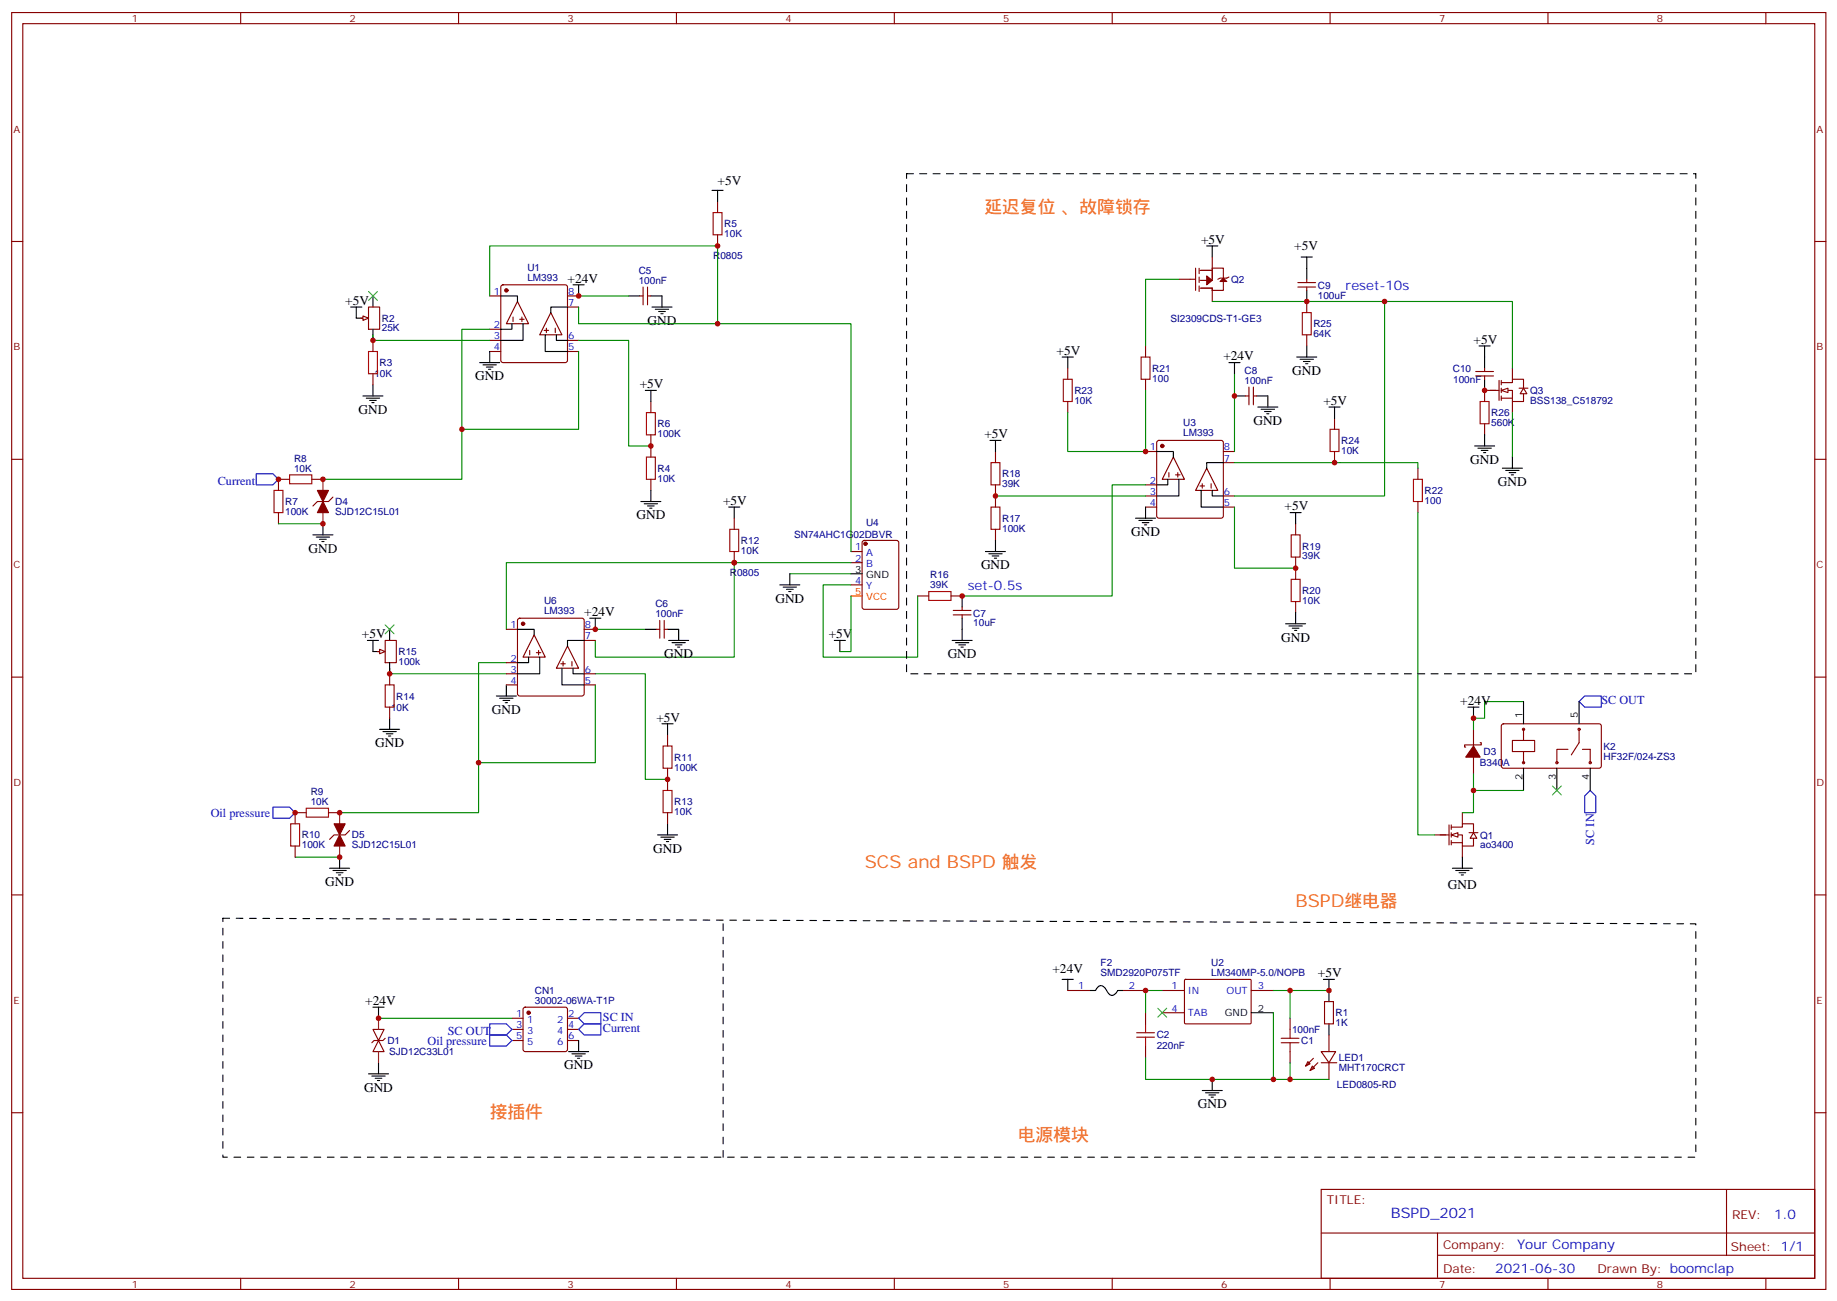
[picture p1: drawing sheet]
<svg xmlns="http://www.w3.org/2000/svg" width="583mm" height="413mm" viewBox="0 0 583 413" stroke-linecap="round" stroke-linejoin="round" font-family="sans-serif">
<g fill="none" stroke="#870000" stroke-width=".35">
<path d="M155.4 93.9h3.5M159.2 90.6l.4-.2h19.8l.5 .2 .2 .5v23.3l-.2 .5-.5 .2h-19.8l-.5-.2-.2-.5v-23.3zM180.1 93.9h3.5M180.1 97.5h3.5M155.4 111.6h3.5M155.4 104.5h3.5M155.4 108.1h3.5M180.1 111.6h3.5M180.1 108.1h3.5M363.5 143.3h3.6M363.5 153.9h3.6M363.5 157.4h3.6"/>
<path d="M367.3 140l.5-.2h19.7l.5 .2 .2 .5v23.3l-.2 .5-.5 .2h-19.7l-.5-.2-.2-.5v-23.3zM388.2 143.3h3.6M388.2 157.4h3.6M388.2 146.9h3.6M270.1 175.1h3.5M270.1 178.6h3.5M273.8 171.8l.5-.2h10.2l.7 .4v20.7l-.4 .7h-10.5l-.7-.4v-20.7zM363.5 161h3.6M388.2 161h3.6M270.1 185.7h3.5M464.1 258v3.5M455.3 265h4.5"/>
<path d="M459.8 261.9v6.3M460.6 265h3.5v3.6h3.5v-2.5M460.6 262.6h3.5v-1.1h3.5v2.8M460.6 261.9v1.4M460.6 264.3v1.4M460.6 266.8v1.4M460.6 267.5h3.5M464.1 268.6v3.5M466.2 264.3h2.8M166.2 319.9l.5-.2h12.7l.5 .2 .2 .5v12.7l-.2 .5-.5 .2h-12.7l-.5-.2-.2-.5v-12.7zM420.3 318h2.9v7h-2.9zM162.5 323.3h3.5"/>
<path d="M162.5 326.8h3.5M162.5 330.3h3.5M180.1 323.3h3.5M180.1 326.8h3.5M180.1 330.3h3.5M415 337l.7 .7-1.4 .7zM416.5 338.4l.7 .7-1.5 .7zM416.8 336l-2.5 2.4M418.2 337.4l-2.5 2.4M419.3 333.8h4.6l-2.2 3.6zM419.3 337.4h4.9M421.7 328.5v5.3"/>
<path d="M421.7 337.4v5.3"/>
</g>
<g fill="#870000" stroke="#870000" stroke-width=".35">
<circle cx="160.7" cy="92.2" r=".53"/>
<circle cx="368.8" cy="141.6" r=".53"/>
<circle cx="167.7" cy="321.5" r=".53"/>
<circle cx="274.6" cy="172.6" r=".53"/>
</g>
<g fill="none" stroke="#600" stroke-width=".35">
<path d="M164.2 95.7l3.5 7.1h-7zM174.8 99.2l3.5 7.1h-7zM162.8 100.6v1.5M164.9 101.4h1.4M165.6 100.6v1.5M172.7 104.9h1.4M173.4 104.2v1.4M176.2 104.2v1.4M370.9 150v1.4M372.4 145.1l3.5 7.1h-7.1zM373.1 150.7h1.4M373.8 150v1.4"/>
<path d="M380.8 154.3h1.4M381.5 153.6v1.4M382.9 148.6l3.6 7.1h-7.1zM384.4 153.6v1.4"/>
</g>
<g fill="none" stroke="#000" stroke-width=".35">
<path d="M158.9 93.9h5.3v1.8M180.1 97.5h-5.3v1.7M162.5 102.8v1.7h-3.6M166 102.8v5.3h-7.1M173 106.3v5.3h7.1M176.6 106.3v1.8h3.5M367.1 143.3h5.3v1.8M370.6 152.2v1.7h-3.5M374.1 152.2v5.2h-7M381.2 155.7v5.3h7M384.7 155.7v1.7h3.5M388.2 146.9h-5.3v1.7"/>
<path d="M270.1 182.1h3.5M118.4 319.7h3.5M120.1 319.7v3.6M337.1 310.9h3.5M338.8 310.9v3.5M420 310.9h3.5M421.7 310.9v7.1M120.1 337.4v3.5M180.4 333.8h6.4M181.5 334.5h4.2M182.6 335.2h2.1M183.3 336h.7"/>
<path d="M183.6 330.3v3.5M421.7 325v3.5M116.9 340.9h6.4M118 341.6h4.2M119.1 342.3h2.1M119.8 343h.7M381.5 346.2h6.4M382.6 346.9h4.2M383.6 347.6h2.2M384.4 348.3h.7M384.7 342.7v3.5"/>
</g>
<path d="M155.4 325h5.3l1.8 1.8-1.8 1.7h-5.3zM155.4 328.5h5.3l1.8 1.8-1.8 1.8h-5.3zM183.6 326.8l1.8-1.8h5.3v3.5h-5.3zM185.4 321.5h5.3v3.5h-5.3l-1.8-1.7z" fill="none" stroke="#00f" stroke-width=".35"/>
<path d="M120.1 323.3h42.4" fill="none" stroke="#008700" stroke-width=".35"/>
<path d="M270.1 189.2h3.5" fill="none" stroke="#f00" stroke-width=".35"/>
<g fill="#fff" stroke="#870000" stroke-width=".35">
<path d="M467.6 264.3l1.1 1.8h-2.2z"/>
<path d="M460.6 265l2.1-.7v1.4z"/>
</g>
<g fill="none" stroke="#870000" stroke-width=".35">
<path d="M116.9 97.5h3.6v7h-3.6zM374.1 88.7h5.3M379.4 85.1v7.1M380.5 85.2v1.7M380.5 87.9v1.8M380.5 90.8v1.7M380.8 85.8h3.9M381.2 91.5h3.5v4.2M384.7 85.1h3.5v7.1h-3.5M384.7 81.6v7.4h-3.9M390 87.9l-.7 .4h-2.1l-.7 .4M114.5 101h1.7"/>
<path d="M467.6 231.5v5.3M469.7 235.8h.4v.7h-5.3v.7h.3M467.6 240.3v5.3"/>
</g>
<g fill="#870000" stroke="#870000" stroke-width=".35">
<path d="M467.6 236.8l2.1 3.5h-4.6z"/>
<path d="M387.2 89.4l1-1.1 1.1 1.1z"/>
<path d="M382.9 87.6l1.8 1.4-1.8 1.4z"/>
</g>
<path d="M380.8 91.5h3.9v.7M381.2 85.8h3.2M384.7 85.1v3.6" fill="none" stroke="#a10000" stroke-width=".35"/>
<path d="M118.4 93.9v3.6M113.1 101h3.5M118.4 104.5v3.6" fill="none" stroke="#000" stroke-width=".35"/>
<path d="M115.2 100.3l1.7 .7-1.7 .7z" fill="#f0f0f0" stroke="#870000" stroke-width=".35"/>
<path d="M226.3 67.5h2.8v7h-2.8zM116.9 111.6h2.9v7h-2.9zM205.1 131h2.9v7h-2.9zM87 155.7h2.8v7h-2.8zM91.9 150.7h7.1v2.9h-7.1zM205.1 145.1h2.9v7.1h-2.9zM231.6 168h2.8v7.1h-2.8zM122.2 217.4h2.9v7.1h-2.9zM210.4 236.8h2.9v7.1h-2.9zM97.2 256.6h7v2.8h-7zM210.4 250.9h2.9v7.1h-2.9zM92.3 261.5h2.8v7.1h-2.8z" fill="none" stroke="#a10000" stroke-width=".35"/>
<g fill="none" stroke="#870000" stroke-width=".35">
<path d="M227.7 64v3.5M227.7 74.5v3.6M203 93.9h1.1M204.1 91.1v5.7M205.5 91.1v5.7M205.5 93.9h1.1M118.4 108.1v3.5M118.4 118.6v3.6M206.6 127.5v3.5M206.6 138v7.1M91.9 152.2h-3.5v3.5M99 152.2h3.5"/>
<path d="M105.7 157.8l-1.5 1.4h-3.5l-1.4 1.4M206.6 152.2v3.5M88.4 162.7v3.6M233 164.5v3.5M233 175.1v3.5M208.3 199.8h1.1M209.4 197v5.6M210.8 197v5.6M210.8 199.8h1M119.8 206.8h1.7M122.2 203.3h3.6v7.1h-3.6zM123.6 213.9v3.5"/>
<path d="M123.6 224.5v3.5M211.8 233.3v3.5M97.2 258h-3.5v3.5M104.2 258h3.6M211.8 243.9v7M211.8 258v3.5M93.7 268.6v3.5M110.9 263.6l-1.4 1.4h-3.5l-1.4 1.5"/>
</g>
<path d="M102.5 152.2v3.5M102.5 162.7v3.6M107.8 258v3.5M107.8 268.6v3.5" fill="none" stroke="#8c2424" stroke-width=".35"/>
<g fill="#870000" stroke="#870000" stroke-width=".35">
<path d="M102.5 159.2l1.7 3.5h-3.5z"/>
<path d="M100.7 155.7h3.5l-1.7 3.5z"/>
<path d="M107.8 265l1.7 3.6h-3.5z"/>
<path d="M106 261.5h3.5l-1.7 3.5z"/>
</g>
<g fill="none" stroke="#000" stroke-width=".35">
<path d="M226 60.4h3.5M227.7 60.4v3.6M111.3 97.5h3.5M113.1 97.5v3.5M181.9 90.4h3.5M183.6 90.4v3.5M199.5 93.9h3.5M206.6 93.9h3.5v3.6M206.9 97.5h6.4M208 98.2h4.2M209 98.9h2.1M209.7 99.6h.7"/>
<path d="M152.2 115.1h6.4M153.3 115.8h4.2M154.3 116.5h2.2M155 117.2h.8M155.4 111.6v3.5M115.2 125.7h6.3M116.2 126.4h4.3M117.3 127.1h2.1M118 127.8h.7M118.4 122.2v3.5M204.8 123.9h3.5M206.6 123.9v3.6"/>
<path d="M203.4 159.2h6.3M204.4 159.9h4.3M206.6 155.7v3.5M99.3 169.8h6.4M100.4 170.5h4.2M101.4 171.2h2.1M102.1 171.9h.7M102.5 166.3v3.5M205.5 160.6h2.1M206.2 161.3h.7M231.2 161h3.6M233 161v3.5"/>
<path d="M123.6 199.8v3.5M187.1 196.3h3.6M188.9 196.3v3.5M204.8 199.8h3.5M211.8 199.8h3.6v3.5M116.6 203.3h3.5M118.4 203.3v3.5h3.5M123.6 210.4v3.5M160.7 217.4v3.5M212.2 203.3h6.3M213.3 204h4.2M214.3 204.7h2.1"/>
<path d="M215 205.4h.7M120.5 231.5h6.3M121.5 232.2h4.3M122.6 232.9h2.1M123.3 233.6h.7M123.6 228v3.5M157.5 220.9h6.4M158.6 221.7h4.2M159.6 222.4h2.1M160.3 223.1h.7M210.1 229.8h3.5M211.8 229.8v3.5"/>
<path d="M104.6 275.6h6.3M105.7 276.3h4.2M106.7 277h2.1M107.4 277.7h.7M107.8 272.1v3.5M208.7 265h6.3M209.7 265.7h4.3M210.8 266.5h2.1M211.5 267.2h.7M211.8 261.5v3.5"/>
</g>
<g fill="none" stroke="#008700" stroke-width=".35">
<path d="M155.4 93.9v-15.8h72.3v24.7h-44.1v-5.3M183.6 93.9h15.9M118.4 106.3v1.8h37M155.4 104.5h-8.8v31.8h37v-24.7M183.6 108.1h15.9v33.5h7.1M146.6 136.3v15.9h-44.1M88.4 166.3h14.1M160.7 199.8v-21.2h72.3v30h-44.1v-5.3M188.9 199.8h15.9M123.6 212.1v1.8h37.1M160.7 210.4h-8.8v31.7h37v-24.7M188.9 213.9h15.9v33.5h7"/>
<path d="M151.9 242.1v15.9h-44.1M93.7 272.1h14.1"/>
</g>
<path d="M120.5 206.1l1.7 .7-1.7 .7z" fill="#f0f0f0" stroke="#870000" stroke-width=".35"/>
<g fill="none" stroke="#870000" stroke-width=".35">
<path d="M411.9 89.7h5.6M411.9 91.1h5.6M414.7 88.7v1M414.7 91.1v1.1M414.7 95.7v3.5M338.8 116.9v3.5M363.5 109.8v3.5M414.7 106.3v3.5M480 116.9v3.5M338.8 127.5v3.5M363.5 120.4v3.5M395.3 125.7h1"/>
<path d="M396.3 122.9v5.6M397.8 122.9v5.6M397.8 125.7h1M423.5 132.8v3.5M471.1 123.9h4.6M475.7 120.8v6.3M476.4 123.9h3.6v3.6h3.5v-2.5M476.4 121.5h3.6v-1.1h3.5v2.8M476.4 120.8v1.4M476.4 123.2v1.4M476.4 125.7v1.4M476.4 126.4h3.6"/>
<path d="M480 127.5v3.5M482.1 123.2h2.8M315.9 143.3v3.6M315.9 153.9v7.1M423.5 143.3v3.6M450 148.6v3.6M450 159.2v3.5M315.9 168v3.6M411.2 166.3v3.5M411.2 176.8v7.1M160.7 199.8h3.5M164.5 196.5l.4-.2h19.8l.5 .2 .2 .5v23.2l-.2 .5-.5 .2h-19.8l-.5-.2-.2-.5v-23.2z"/>
<path d="M185.4 199.8h3.5M291.2 189.2h3.5M301.8 189.2h3.5M302.5 193.8h5.7M302.5 195.2h5.7M305.3 192.7v1.1M305.3 195.2v1.1M411.2 191v3.5M160.7 217.4h3.5M160.7 210.4h3.5M160.7 213.9h3.5M185.4 217.4h3.5"/>
<path d="M185.4 213.9h3.5M185.4 203.3h3.5"/>
</g>
<circle cx="166" cy="198" r=".53" fill="#870000" stroke="#870000" stroke-width=".35"/>
<path d="M168.1 206.5v1.4M169.5 201.5l3.5 7.1h-7zM170.2 207.2h1.4M170.9 206.5v1.4M178 210.7h1.4M178.7 210v1.4M180.1 205.1l3.5 7h-7zM181.5 210v1.4" fill="none" stroke="#600" stroke-width=".35"/>
<g fill="none" stroke="#000" stroke-width=".35">
<path d="M382.9 78.1h3.6M384.7 78.1v3.5M412.9 81.6h3.6M414.7 81.6v7.1M414.7 92.2v3.5M337.1 113.3h3.5M338.8 113.3v3.6M390 115.1h3.5M391.8 115.1v3.5M411.5 113.3h6.4M412.6 114.1h4.2M413.6 114.8h2.1"/>
<path d="M414.3 115.5h.7M414.7 109.8v3.5M314.1 139.8h3.6M315.9 139.8v3.5M391.8 125.7h3.5M398.8 125.7h3.5v3.5M399.2 129.2h6.3M400.2 129.9h4.3M401.3 130.6h2.1M402 131.3h.7M421.7 129.2h3.6M423.5 129.2v3.6"/>
<path d="M312.7 175.1h6.4M313.8 175.8h4.2M314.9 176.5h2.1M315.6 177.2h.7M315.9 171.6v3.5M409.4 162.7h3.5M411.2 162.7v3.6M164.2 199.8h5.3v1.7M247.5 185.7h6.3M248.5 186.4h4.3M249.6 187.1h2.1M250.3 187.8h.7"/>
<path d="M250.6 182.1v3.6M305.3 189.2v3.5M305.3 196.3v7M408 198h6.3M409 198.7h4.3M410.1 199.4h2.1M411.2 194.5v3.5M167.7 208.6v1.8h-3.5M171.3 208.6v5.3h-7.1M178.3 212.1v5.3h7.1M181.9 212.1v1.8h3.5M185.4 203.3h-5.3v1.8"/>
<path d="M264.8 203.3h3.5M266.5 203.3v3.5M302.2 203.3h6.3M303.2 204h4.2M304.3 204.7h2.1M305 205.4h.7M410.8 200.1h.7"/>
</g>
<path d="M374.1 88.7h-10.6v21.1M384.7 95.7h54.7v61.7h-47.6M391.8 118.6v24.7M363.5 123.9v19.4h-24.7v-12.3M315.9 157.4h47.6M391.8 146.9h58.2v1.7M391.8 161v19.4h19.4M250.6 182.1h19.5M270.1 189.2v17.6h-3.6M270.1 185.7h-8.9v22.9h30v-19.4" fill="none" stroke="#008700" stroke-width=".35"/>
<path d="M413.3 99.2h2.8v7.1h-2.8zM362.1 113.3h2.8v7.1h-2.8zM337.4 120.4h2.9v7.1h-2.9zM422.1 136.3h2.8v7h-2.8zM314.5 146.9h2.8v7h-2.8zM448.6 152.2h2.8v7h-2.8zM314.5 161h2.8v7h-2.8zM409.8 169.8h2.8v7h-2.8zM294.7 187.8h7.1v2.8h-7.1zM409.8 183.9h2.8v7.1h-2.8z" fill="none" stroke="#a10000" stroke-width=".35"/>
<g fill="#fff" stroke="#870000" stroke-width=".35">
<path d="M483.5 123.2l1 1.8h-2.1z"/>
<path d="M476.4 123.9l2.1-.7v1.4z"/>
</g>
<path d="M469.7 127.5h2.8v7h-2.8zM360.7 329.2h5.7M360.7 327.8h5.7M363.5 325v2.8M363.5 329.2v2.9M406.6 331h5.6M406.6 329.6h5.6M409.4 326.8v2.8M409.4 331v2.8" fill="none" stroke="#a10000" stroke-width=".35"/>
<g fill="none" stroke="#870000" stroke-width=".35">
<path d="M3.7 4h575.7v405.3h-575.7zM7.2 7.5h568.7v398.3h-568.7zM76.4 4v3.5M145.5 4v3.5M214.7 4v3.5M283.8 4v3.5M353 4v3.5M422.1 4v3.5M491.2 4v3.5M560.4 4v3.5M3.7 76.7h3.5M575.9 76.7h3.5"/>
<path d="M468.3 117.9h5.7M468.3 119.3h5.7M471.1 116.9v1M471.1 119.3v1.1M471.1 123.9v3.6M471.1 134.5v3.5M3.7 145.8h3.5M575.9 145.8h3.5M3.7 214.9h3.5M575.9 214.9h3.5M476.7 230l.4-.2h30.6l.5 .7-.1 12.9-.6 .5-30.6-.1-.5-.6v-12.7zM480 235.1h7v3.5h-7z"/>
<path d="M483.5 231.5v3.6M483.5 238.6v3.5M497.6 237.9h-3.5v4.2M501.1 231.5v4.3l-2.4 3.8M502.2 237.9h2.4v4.2M3.7 284.1h3.5M575.9 284.1h3.5M338.8 314.4h7.1M356.5 314.4h7M368.8 314.4h7.1M375.9 311.1l.3-.2 20.7 .1 .2 .3-.1 13.5-.3 .2h-20.6l-.2-.3zM397.1 314.4h7"/>
<path d="M118.4 326.8h3.5l-1.8 3.5zM120.1 330.3l1.8 3.5h-3.5zM122.2 329.6l-.7 .7h-2.8l-.7 .7M363.5 321.5v3.5M363.5 332.1v3.5M368.8 321.5h7.1M409.4 323.3v3.5M409.4 333.8v3.6M3.7 353.2h3.5M575.9 353.2h3.5M419.3 377.6h156.6v28.2h-156.6zM547.9 377.6v20.9"/>
<path d="M419.3 391.4h156.5M456.2 398.5h119.6M456.2 391.4v14.1M76.4 405.8v3.5M145.5 405.8v3.5M214.7 405.8v3.5M283.8 405.8v3.5M353 405.8v3.5M422.1 405.8v3.5M491.2 405.8v3.5M560.4 405.8v3.5"/>
<circle cx="483.5" cy="231.5" r=".35"/>
<circle cx="501.1" cy="231.5" r=".35"/>
<circle cx="483.5" cy="242.1" r=".35"/>
<circle cx="494.1" cy="242.1" r=".35"/>
<circle cx="504.6" cy="242.1" r=".35"/>
</g>
<g fill="none" stroke="#000" stroke-width=".35">
<path d="M469.4 109.8h3.5M471.1 109.8v7.1M471.1 120.4v3.5M471.1 138v3.6M468 141.6h6.3M469 142.3h4.3M470.1 143h2.1M470.8 143.7h.7M476.8 148.6h6.3M477.8 149.3h4.3M478.9 150h2.1M479.6 150.7h.7"/>
<path d="M480 145.1v3.5M360.4 164.5h6.3M361.4 165.2h4.3M362.5 165.9h2.1M363.2 166.6h.7M363.5 161v3.5M465.8 224.5h3.6M467.6 224.5v3.5M483.5 222.7v7.1M501.1 222.7v7.1M483.5 243.9v7M494.1 243.9v7"/>
<path d="M504.6 243.9v7M460.9 275.6h6.4M462 276.3h4.2M463 277h2.1M463.7 277.7h.7M464.1 272.1v3.5M345.9 314.4h1.8l.5-.9a1.66 1.66 0 0 1 1.7-.5 1.66 1.66 0 0 1 1.2 1.3 2.13 2.13 0 0 0 2.3 1.6l1.3-1.5h1.8M397.1 321.5h7"/>
</g>
<g fill="none" stroke="#008700" stroke-width=".35">
<path d="M439.4 95.7h40.6v21.2M227.7 102.8h42.4v72.3M480 131v14.1M363.5 153.9h-10.5v35.3h-47.7M233 178.6h37.1M450 162.7v102.3h5.3M483.5 222.7h-12.4v5.3h-3.5v3.5M467.6 245.6v12.4h-3.5M467.6 250.9h15.9M368.8 314.4h-5.3v7.1M404.1 314.4h17.6M409.4 314.4v8.9"/>
<path d="M363.5 335.6v7.1h58.2M404.1 321.5v21.2M409.4 337.4v5.3"/>
</g>
<path d="M81.3 150.4h5.3l1.8 1.8-1.8 1.7h-5.3zM501.1 222.7l1.8-1.8h5.3v3.6h-5.3zM86.6 256.2h5.3l1.8 1.8-1.8 1.8h-5.3zM504.6 250.9l1.8 1.8v5.3h-3.5v-5.3z" fill="none" stroke="#00f" stroke-width=".35"/>
<path d="M287.7 55.1h250.5v158.8h-250.5zM70.7 291.5l467.5 1.8v74h-467.5v-75.8M229.5 293.3v75.8" fill="none" stroke="#000" stroke-width=".35" stroke-dasharray="2.1 2.1"/>
<path d="M116.9 92.5l2.9 2.9M119.8 92.5l-2.9 2.9M122.2 198.4l2.9 2.8M125.1 198.4l-2.9 2.8M492.7 249.5l2.8 2.8M495.5 249.5l-2.8 2.8M367.4 320.1l2.8 2.8M370.2 320.1l-2.8 2.8" fill="none" stroke="#3c3" stroke-width=".35"/>
<path d="M120.1 323.3v3.5M120.1 333.8v3.6" fill="none" stroke="#8c2424" stroke-width=".35"/>
<g fill="#c00">
<circle cx="183.6" cy="93.9" r=".88"/>
<circle cx="118.4" cy="108.1" r=".88"/>
<circle cx="206.6" cy="141.6" r=".88"/>
<circle cx="146.6" cy="136.3" r=".88"/>
<circle cx="102.5" cy="166.3" r=".88"/>
<circle cx="107.8" cy="272.1" r=".88"/>
<circle cx="151.9" cy="242.1" r=".88"/>
<circle cx="211.8" cy="247.4" r=".88"/>
<circle cx="123.6" cy="213.9" r=".88"/>
<circle cx="233" cy="178.6" r=".88"/>
<circle cx="188.9" cy="199.8" r=".88"/>
<circle cx="411.2" cy="180.4" r=".88"/>
<circle cx="391.8" cy="125.7" r=".88"/>
<circle cx="315.9" cy="157.4" r=".88"/>
<circle cx="423.5" cy="146.9" r=".88"/>
<circle cx="363.5" cy="143.3" r=".88"/>
<circle cx="414.7" cy="95.7" r=".88"/>
<circle cx="471.1" cy="123.9" r=".88"/>
<circle cx="439.4" cy="95.7" r=".88"/>
<circle cx="102.5" cy="152.2" r=".88"/>
<circle cx="107.8" cy="258" r=".88"/>
<circle cx="227.7" cy="102.8" r=".88"/>
<circle cx="305.3" cy="189.2" r=".88"/>
<circle cx="467.6" cy="228" r=".88"/>
<circle cx="227.7" cy="78.1" r=".88"/>
<circle cx="467.6" cy="250.9" r=".88"/>
<circle cx="88.4" cy="152.2" r=".88"/>
<circle cx="93.7" cy="258" r=".88"/>
<circle cx="120.1" cy="323.3" r=".88"/>
<circle cx="421.7" cy="314.4" r=".88"/>
<circle cx="409.4" cy="314.4" r=".88"/>
<circle cx="384.7" cy="342.7" r=".88"/>
<circle cx="409.4" cy="342.7" r=".88"/>
<circle cx="404.1" cy="342.7" r=".88"/>
<circle cx="363.5" cy="314.4" r=".88"/>
</g>
<g font-size="5.6" fill="#f60">
<text x="312.4" y="67.5">延迟复位 、故障锁存</text>
<text x="274.4" y="275.5">SCS and BSPD 触发</text>
<text x="411.2" y="288">BSPD继电器</text>
<text x="155.4" y="355">接插件</text>
<text x="323" y="362.1">电源模块</text>
</g>
<text font-size="4.6" fill="#00f" x="441.4" y="386.6">BSPD_2021</text>
<g font-size="4.2">
<text x="227.7" y="58.7">+5V</text>
<text x="381.2" y="77.4">+5V</text>
<text x="410.7" y="79.5">+5V</text>
<text x="180.1" y="89.7">+24V</text>
<text x="109.5" y="96.8">+5V</text>
<text x="205.5" y="103.1">GND</text>
<text x="335.3" y="112.6">+5V</text>
<text x="467.6" y="109.1">+5V</text>
<text x="388.2" y="114.4">+24V</text>
<text x="410.1" y="119">GND</text>
<text x="150.8" y="120.8">GND</text>
<text x="203" y="123.2">+5V</text>
<text x="113.8" y="131.3">GND</text>
<text x="420" y="128.5">+5V</text>
<text x="397.8" y="134.9">GND</text>
<text x="312.4" y="139.1">+5V</text>
<text x="466.5" y="147.2">GND</text>
<text x="475.4" y="154.3">GND</text>
<text x="229.5" y="160.3">+5V</text>
<text x="202" y="164.9">GND</text>
<text x="407.6" y="162">+5V</text>
<text x="359" y="170.1">GND</text>
<text x="97.9" y="175.4">GND</text>
<text x="311.3" y="180.7">GND</text>
<text x="246.1" y="191.3">GND</text>
<text x="185.4" y="195.5">+24V</text>
<text x="114.8" y="202.6">+5V</text>
<text x="263" y="202.6">+5V</text>
<text x="406.6" y="203.7">GND</text>
<text x="210.8" y="209">GND</text>
<text x="300.7" y="209">GND</text>
<text x="156.1" y="226.6">GND</text>
<text x="463.4" y="223.8">+24V</text>
<text x="208.3" y="229.1">+5V</text>
<text x="119.1" y="237.2">GND</text>
<text x="207.3" y="270.7">GND</text>
<text x="103.2" y="281.3">GND</text>
<text x="459.5" y="282.3">GND</text>
<text x="334" y="308.8">+24V</text>
<text x="418.2" y="310.2">+5V</text>
<text x="115.9" y="319">+24V</text>
<text x="179" y="339.5">GND</text>
<text x="115.5" y="346.5">GND</text>
<text x="380.1" y="351.8">GND</text>
</g>
<g font-size="4.2" fill="#00f">
<text x="427" y="92.2">reset-10s</text>
<text x="307.1" y="187.4">set-0.5s</text>
<text x="563.1" y="386.8">1.0</text>
<text x="481.5" y="396.4">Your Company</text>
<text x="474.5" y="404.2">2021-06-30</text>
</g>
<g font-size="3.9" fill="#00f">
<text x="69.1" y="153.9">Current</text>
<text x="508.2" y="223.5">SC OUT</text>
<text x="66.9" y="259.3">Oil pressure</text>
<text x="505.9" y="268.1" transform="rotate(-90 505.9 268.1)">SC IN</text>
<text x="142.1" y="328.5">SC OUT</text>
<text x="191.3" y="324">SC IN</text>
<text x="191.3" y="327.6">Current</text>
<text x="135.7" y="331.6">Oil pressure</text>
</g>
<g font-size="3.9" fill="#800">
<text x="421" y="382.2">TITLE:</text>
<text x="549.7" y="386.8">REV:</text>
<text x="457.9" y="396.4">Company:</text>
<text x="549.3" y="397">Sheet: 1/1</text>
<text x="457.9" y="404">Date:</text>
<text x="507" y="404.1">Drawn By: boomclap</text>
</g>
<g font-size="3.2" fill="#800">
<text x="41.8" y="7">1</text>
<text x="110.9" y="7">2</text>
<text x="180.1" y="7">3</text>
<text x="249.2" y="7">4</text>
<text x="318.4" y="7">5</text>
<text x="387.5" y="7">6</text>
<text x="456.7" y="7">7</text>
<text x="525.8" y="7">8</text>
<text x="4.2" y="42.1">A</text>
<text x="576.4" y="42.1">A</text>
<text x="4.2" y="111.2">B</text>
<text x="576.4" y="111.2">B</text>
<text x="4.2" y="180.4">C</text>
<text x="576.4" y="180.4">C</text>
<text x="4.2" y="249.5">D</text>
<text x="576.4" y="249.5">D</text>
<text x="4.2" y="318.7">E</text>
<text x="576.4" y="318.7">E</text>
<text x="41.8" y="408.8">1</text>
<text x="110.9" y="408.8">2</text>
<text x="180.1" y="408.8">3</text>
<text x="249.2" y="408.8">4</text>
<text x="318.4" y="408.8">5</text>
<text x="387.5" y="408.8">6</text>
<text x="456.7" y="408.8">7</text>
<text x="525.8" y="408.8">8</text>
</g>
<g font-size="3.2" fill="#000080">
<text x="229.8" y="75.3">10K</text>
<text x="229.8" y="72.2">R5</text>
<text x="226.3" y="82.3">R0805</text>
<text x="167.4" y="89.1">LM393</text>
<text x="167.4" y="86">U1</text>
<text x="202.7" y="86.9">C5</text>
<text x="390.7" y="89.8">Q2</text>
<text x="202.7" y="90.1">100nF</text>
<text x="418.2" y="94.8">100uF</text>
<text x="418.2" y="91.7">C9</text>
<text x="121.2" y="105.2">25K</text>
<text x="121.2" y="102.2">R2</text>
<text x="371.4" y="102.3">SI2309CDS-T1-GE3</text>
<text x="416.8" y="107">64K</text>
<text x="416.8" y="103.9">R25</text>
<text x="118.8" y="119.8">10K</text>
<text x="120.5" y="116.3">R3</text>
<text x="365.7" y="118.1">R21</text>
<text x="394.9" y="118.7">C8</text>
<text x="461.1" y="118.1">C10</text>
<text x="341" y="125.1">R23</text>
<text x="365.7" y="121.2">100</text>
<text x="394.9" y="121.8">100nF</text>
<text x="461.2" y="121.6">100nF</text>
<text x="485.6" y="125.1">Q3</text>
<text x="341" y="128.2">10K</text>
<text x="485.6" y="128.1">BSS138_C518792</text>
<text x="208.7" y="135.6">R6</text>
<text x="375.5" y="135.4">U3</text>
<text x="473.3" y="135.3">560K</text>
<text x="473.3" y="132.2">R26</text>
<text x="208.7" y="138.8">100K</text>
<text x="375.5" y="138.5">LM393</text>
<text x="425.6" y="141">R24</text>
<text x="93.3" y="149.7">10K</text>
<text x="93.3" y="146.5">R8</text>
<text x="208.7" y="149.8">R4</text>
<text x="425.6" y="144.1">10K</text>
<text x="208.7" y="152.9">10K</text>
<text x="318" y="154.7">39K</text>
<text x="318" y="151.5">R18</text>
<text x="90.5" y="160.3">R7</text>
<text x="106.4" y="160.3">D4</text>
<text x="452.1" y="160">100</text>
<text x="452.1" y="156.9">R22</text>
<text x="90.5" y="163.5">100K</text>
<text x="106.4" y="163.5">SJD12C15L01</text>
<text x="274.9" y="167.1">U4</text>
<text x="318" y="165.6">R17</text>
<text x="235.1" y="172.7">R12</text>
<text x="252" y="170.9">SN74AHC1G02DBVR</text>
<text x="318" y="168.8">100K</text>
<text x="235.1" y="175.8">10K</text>
<text x="413.3" y="177.6">39K</text>
<text x="413.3" y="174.4">R19</text>
<text x="231.6" y="182.8">R0805</text>
<text x="295.2" y="183.6">R16</text>
<text x="172.7" y="191.8">U6</text>
<text x="295.2" y="186.7">39K</text>
<text x="413.3" y="191.7">10K</text>
<text x="413.3" y="188.6">R20</text>
<text x="172.7" y="194.9">LM393</text>
<text x="208" y="195.9">100nF</text>
<text x="208" y="192.8">C6</text>
<text x="308.9" y="195.7">C7</text>
<text x="308.9" y="198.8">10uF</text>
<text x="126.5" y="208">R15</text>
<text x="126.5" y="211">100k</text>
<text x="124.1" y="225.6">10K</text>
<text x="125.8" y="222.1">R14</text>
<text x="470.8" y="239.8">D3</text>
<text x="508.9" y="238">K2</text>
<text x="214" y="244.6">100K</text>
<text x="214" y="241.5">R11</text>
<text x="469.6" y="243.3">B340A</text>
<text x="508.9" y="241.1">HF32F/024-ZS3</text>
<text x="98.6" y="255.5">10K</text>
<text x="98.6" y="252.4">R9</text>
<text x="214" y="255.6">R13</text>
<text x="214" y="258.7">10K</text>
<text x="95.8" y="269.3">100K</text>
<text x="95.8" y="266.2">R10</text>
<text x="111.7" y="269.3">SJD12C15L01</text>
<text x="111.7" y="266.2">D5</text>
<text x="469.7" y="269.3">ao3400</text>
<text x="469.7" y="266.2">Q1</text>
<text x="349.3" y="309.8">SMD2920P075TF</text>
<text x="349.3" y="306.7">F2</text>
<text x="384.4" y="309.7">LM340MP-5.0/NOPB</text>
<text x="384.4" y="306.5">U2</text>
<text x="169.7" y="315.6">CN1</text>
<text x="169.7" y="318.7">30002-06WA-T1P</text>
<text x="423.9" y="322.7">R1</text>
<text x="367.1" y="329.7">C2</text>
<text x="410" y="328">100nF</text>
<text x="423.9" y="325.8">1K</text>
<text x="122.9" y="331.4">D1</text>
<text x="123.5" y="334.9">SJD12C33L01</text>
<text x="367.1" y="332.9">220nF</text>
<text x="412.9" y="331.4">C1</text>
<text x="424.9" y="339.9">MHT170CRCT</text>
<text x="424.9" y="336.8">LED1</text>
<text x="424.3" y="345.5">LED0805-RD</text>
</g>
<g font-size="3.2" fill="#00f">
<text x="156.7" y="93.6">1</text>
<text x="180.3" y="93.6">8</text>
<text x="180.3" y="97.1">7</text>
<text x="156.7" y="104.2">2</text>
<text x="156.7" y="107.7">3</text>
<text x="180.3" y="107.7">6</text>
<text x="156.7" y="111.2">4</text>
<text x="180.3" y="111.2">5</text>
<text x="364.9" y="143">1</text>
<text x="388.4" y="143">8</text>
<text x="388.4" y="146.5">7</text>
<text x="364.9" y="153.6">2</text>
<text x="364.9" y="160.6">4</text>
<text x="364.9" y="157.1">3</text>
<text x="388.4" y="160.6">5</text>
<text x="388.4" y="157.1">6</text>
<text x="271.4" y="174.7">1</text>
<text x="271.4" y="178.3">2</text>
<text x="274.9" y="176.5">A</text>
<text x="271.4" y="185.3">4</text>
<text x="274.9" y="180">B</text>
<text x="274.9" y="187.1">Y</text>
<text x="162" y="199.4">1</text>
<text x="185.6" y="203">7</text>
<text x="185.6" y="199.4">8</text>
<text x="162" y="210">2</text>
<text x="162" y="213.5">3</text>
<text x="185.6" y="213.5">6</text>
<text x="162" y="217.1">4</text>
<text x="185.6" y="217.1">5</text>
<text x="342.1" y="314.1">1</text>
<text x="358.2" y="314.1">2</text>
<text x="371.8" y="314.1">1</text>
<text x="376.9" y="315.5">IN</text>
<text x="389.2" y="315.5">OUT</text>
<text x="399.2" y="314.1">3</text>
<text x="163.8" y="322.9">1</text>
<text x="180.3" y="322.9">2</text>
<text x="371.8" y="321.1">4</text>
<text x="376.9" y="322.5">TAB</text>
<text x="163.8" y="326.4">3</text>
<text x="163.8" y="330">5</text>
<text x="167.3" y="324.7">1</text>
<text x="167.3" y="328.2">3</text>
<text x="176.8" y="328.2">4</text>
<text x="176.8" y="324.7">2</text>
<text x="180.3" y="330">6</text>
<text x="180.3" y="326.4">4</text>
<text x="167.3" y="331.7">5</text>
<text x="176.8" y="331.7">6</text>
</g>
<g font-size="3.2">
<text x="271.4" y="181.8">3</text>
<text x="274.9" y="183.6">GND</text>
<text x="483.1" y="228" transform="rotate(-90 483.1 228)">1</text>
<text x="500.8" y="228" transform="rotate(-90 500.8 228)">5</text>
<text x="483.1" y="247.7" transform="rotate(-90 483.1 247.7)">2</text>
<text x="493.7" y="247.7" transform="rotate(-90 493.7 247.7)">3</text>
<text x="504.3" y="247.7" transform="rotate(-90 504.3 247.7)">4</text>
<text x="388.7" y="322.5">GND</text>
<text x="399.2" y="321.1">2</text>
</g>
<g font-size="3.2" fill="#f00">
<text x="271.4" y="188.8">5</text>
<text x="274.9" y="190.6">VCC</text>
</g>
</svg>
